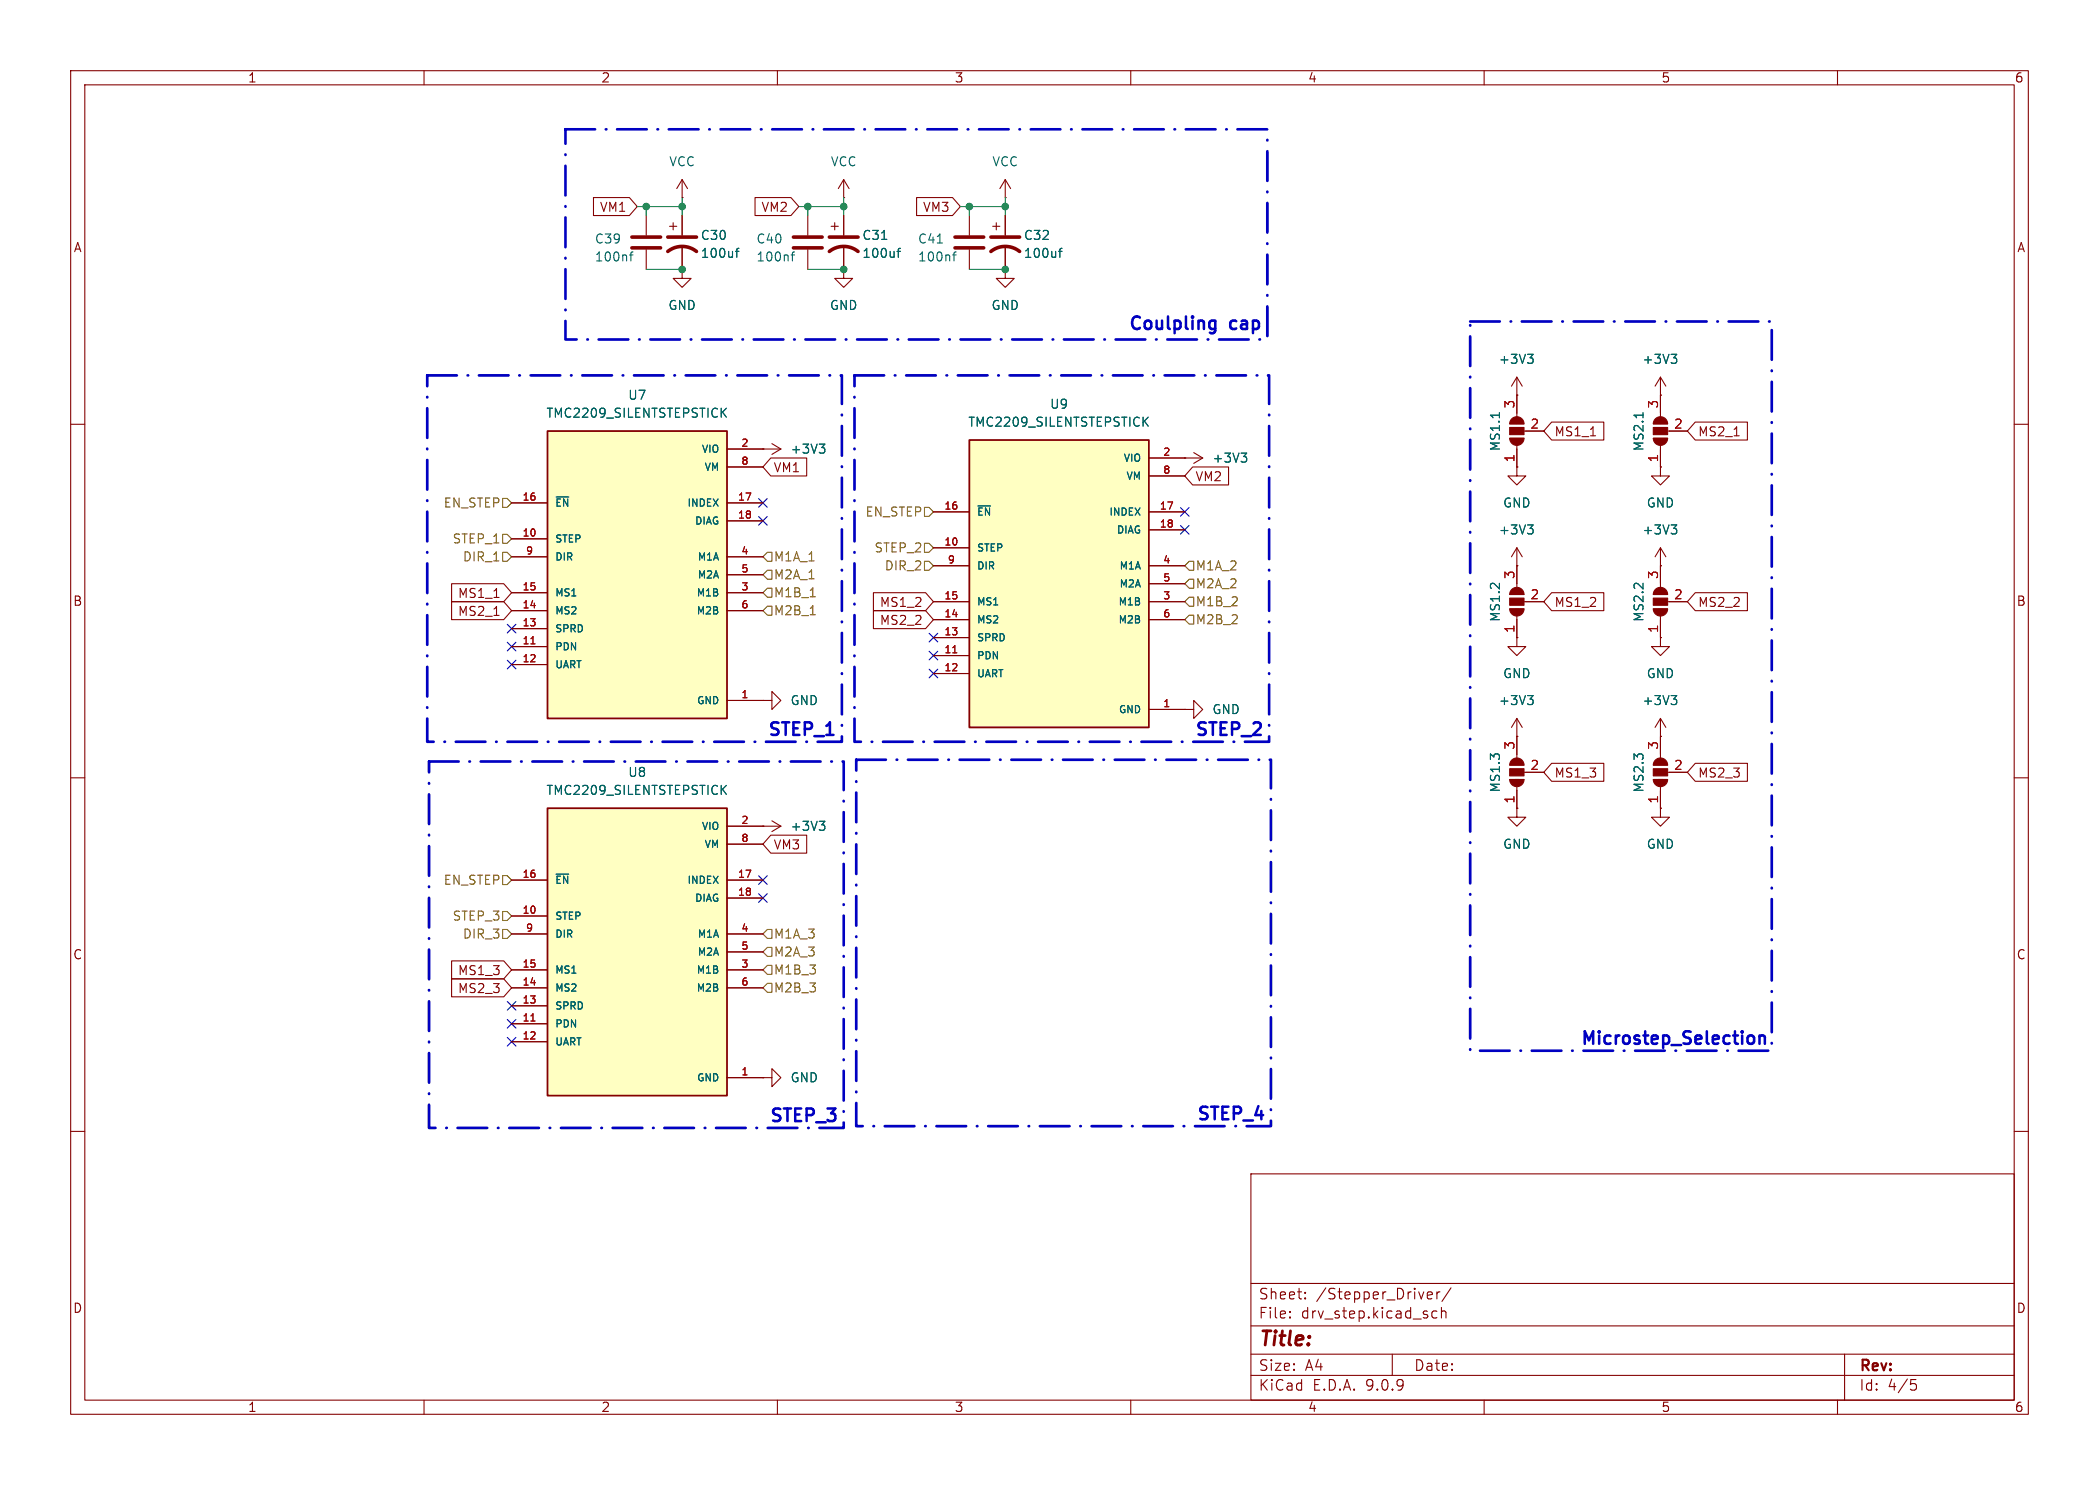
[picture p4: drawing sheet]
<svg xmlns="http://www.w3.org/2000/svg" width="297mm" height="210mm" viewBox="0 0 297 210" stroke-linecap="round" stroke-linejoin="round" font-family="sans-serif">
<g fill="none" stroke="#840000" stroke-width=".15">
<path d="M10 10h277v190h-277zM12 12h273v186h-273zM60 10v2M110 10v2M160 10v2M210 10v2M260 10v2M114.3 30.5v2.8M114.3 35.3v2.8M213.6 59.9h2M214.6 55.9h.1M214.6 53.3v5.6"/>
<path d="M214.6 53.3l-.7 1.3M214.6 53.3l.8 1.3M233.9 59.9h2.1M234.9 55.9h.1M234.9 53.3v5.6M234.9 53.3l-.7 1.3M234.9 53.3l.8 1.3M10 60h2M107.9 63.5h.1M107.9 63.5h2.6M109.2 62.7l1.3 .8M110.5 63.5l-1.3 .8"/>
<path d="M213.6 62h2M214.6 66v1.3h1.3l-1.3 1.3-1.2-1.3h1.2M214.6 66h.1M214.6 63v3M214.6 77.5v2.5M214.6 77.5l-.7 1.2M214.6 77.5l.8 1.2M215.6 61h2.8M233.9 62h2.1M234.9 66v1.3h1.3l-1.3 1.3-1.2-1.3h1.2M234.9 66h.1M234.9 63v3"/>
<path d="M234.9 77.5v2.5M234.9 77.5l-.7 1.2M234.9 77.5l.8 1.2M236 61h2.8M285 60h2M107.9 99.1h1.3v-1.3l1.3 1.3-1.3 1.2v-1.2M107.9 99.1h.1M214.6 80h.1M234.9 80h.1M10 110h2M107.9 116.8h.1M107.9 116.8h2.6"/>
<path d="M109.2 116.1l1.3 .7M110.5 116.8l-1.3 .8M285 110h2M10 160h2M177 166h108v32h-108zM285 160h2M60 198v2M110 198v2M160 198v2M177 194.5h108M177 191.5h108M177 187.5h108"/>
<path d="M177 181.5h108M182.5 186.3h.1l-.1 .1M182.5 186.3v.1M182.5 185.5v.1M182.5 185.5h.1l-.1 .1M184.7 183.6v.1M184.7 183.6h-.1l.1 .1M184.7 182.8v.1M184.7 182.8h-.1l.1 .1M197 191.5v3M202.2 182.7l.4 .1 .1 .3-.7 .1M202.6 183.6l-.4 .1"/>
<path d="M203.3 182.7v1M203.3 185.5l-.4-.1-.3 .3v.4l.1 .2 .2 .1 .4-.1M203.7 182.7l-.2 .1-.2 .2M204 185.5a.37 .37 0 0 1 .6 .1v.8M204 184.9v1.5M205.3 182.1l-1.3 2M210 198v2M260 198v2M261 191.5v6.5M270.4 195.1h.7M270.5 195.7h.4l.3 .3v.3l-.2 .2-.5 .1"/>
</g>
<path d="M112.3 35.1h4M112.3 33.5h4" fill="none" stroke="#840000" stroke-width=".51"/>
<g fill="none" stroke="#006464" stroke-width=".15">
<path d="M111.9 36.1h.5M112.4 35.6l-.2 .1-.1 .1v1.1M212.2 58.4v.7M216.1 50.1h.8l-.4 .5M216.7 50.6l.2 .2v.3l-.2 .3M232.5 58.4v.7M236.5 50.1h.7l-.4 .5M237 50.6l.2 .2v.3l-.2 .3M115.9 62.8h.8l-.4 .5M116.5 63.3l.2 .2v.3l-.2 .3M216.1 74.2h.8l-.4 .5M216.7 74.7l.2 .3v.3l-.2 .2"/>
<path d="M236.5 74.2h.7l-.4 .5M237 74.7l.2 .3v.3l-.2 .2M115.9 116.1h.8l-.4 .5M116.5 116.6l.2 .3v.3l-.2 .2"/>
</g>
<g fill="#840000" stroke="#840000" stroke-width=".15">
<path d="M213.6 62h2a1.02 1.02 0 0 1-1 1 1.02 1.02 0 0 1-1-1z"/>
<path d="M213.6 60.5h2v1h-2z"/>
<path d="M213.9 59.2a1.02 1.02 0 0 1 1.1-.2 1.02 1.02 0 0 1 .6 .9h-2l.1-.4z"/>
<path d="M233.9 62h2.1a1.02 1.02 0 0 1-1.1 1 1.02 1.02 0 0 1-1-1z"/>
<path d="M233.9 60.5h2.1v1h-2.1z"/>
<path d="M234.2 59.2a1.02 1.02 0 0 1 1.1-.2 1.02 1.02 0 0 1 .7 .9h-2.1l.1-.4z"/>
</g>
<path d="M77.5 61h25.4v40.6h-25.4z" fill="#ffffc2"/>
<path d="M77.5 61h25.4v40.6h-25.4z" fill="none" stroke="#840000" stroke-width=".25"/>
<g fill="none" stroke="#840000" stroke-width=".15">
<path d="M72.4 71.1h5.1M72.4 76.2h5.1M72.4 78.7h5.1M102.9 71.1h5M102.9 78.7h5M102.9 63.5h5M102.9 66h5M102.9 73.7h5M72.4 83.8h5.1M72.4 86.4h5.1M72.4 88.9h5.1M72.4 91.4h5.1"/>
<path d="M72.4 94h5.1M102.9 83.8h5M102.9 86.4h5M102.9 81.3h5M102.9 99.1h5"/>
</g>
<path d="M102.2 58.3l.6 .7M102.8 57.7l-.7 .8M78.7 70.3h1.8" fill="none" stroke="#006464" stroke-width=".15"/>
<path d="M75.1 91.1h.6" fill="none" stroke="#a90000" stroke-width=".15"/>
<path d="M137.2 62.2h25.4v40.7h-25.4z" fill="#ffffc2"/>
<path d="M137.2 62.2h25.4v40.7h-25.4z" fill="none" stroke="#840000" stroke-width=".25"/>
<g fill="none" stroke="#840000" stroke-width=".15">
<path d="M140.5 32h1M141 31.5v1M142.2 38.1v1.3h1.3l-1.3 1.2-1.2-1.2h1.2M142.2 38.1h.1M142.2 30.5v2.8M142.2 34.8v3.3M132.1 72.4h5.1M132.1 77.5h5.1M162.6 72.4h5M162.6 64.8h7.6M162.6 67.3h5M162.6 74.9h5"/>
<path d="M167.6 64.8h.1M168.9 64l1.3 .8M170.2 64.8l-1.3 .7M132.1 80h5.1M132.1 85.1h5.1M132.1 87.6h5.1M132.1 90.2h5.1M132.1 92.7h5.1M132.1 95.3h5.1M162.6 80h5M162.6 85.1h5M162.6 87.6h5"/>
<path d="M162.6 82.6h5M233.9 86.1h2.1M233.9 84.1h2.1M234.9 80v3.1M234.9 87.1v3.1M236 85.1h2.8M162.6 100.3h5M107.9 152.4h1.3v-1.3l1.3 1.3-1.3 1.3v-1.3M107.9 152.4h.1"/>
</g>
<path d="M149.8 35.5h.5M150.3 35.1l-.3 .1v.1v1.1M161.9 59.5l.6 .8M162.5 59l-.8 .7M138.4 71.6h1.8M175.6 64.1h.8l-.4 .5M176.2 64.6l.2 .2v.3l-.2 .2" fill="none" stroke="#006464" stroke-width=".15"/>
<path d="M134.8 92.3h.6" fill="none" stroke="#a90000" stroke-width=".15"/>
<g fill="#840000" stroke="#840000" stroke-width=".15">
<path d="M233.9 86.1h2.1a1.02 1.02 0 0 1-1.1 1 1.02 1.02 0 0 1-1-1z"/>
<path d="M233.9 84.6h2.1v1h-2.1z"/>
<path d="M234.2 83.4a1.02 1.02 0 0 1 1.1-.3 1.02 1.02 0 0 1 .7 1h-2.1l.1-.4z"/>
</g>
<path d="M140.2 35.6a3.3 3.3 0 0 1 4.1 0M140.2 33.5h4.1" fill="none" stroke="#840000" stroke-width=".51"/>
<path d="M77.5 114.3h25.4v40.6h-25.4z" fill="#ffffc2"/>
<path d="M77.5 114.3h25.4v40.6h-25.4z" fill="none" stroke="#840000" stroke-width=".25"/>
<g fill="none" stroke="#840000" stroke-width=".15">
<path d="M84 27.9h5.1l1.1 1.3-1.1 1.3h-5.1zM91.4 30.5v2.8M91.4 35.3v2.8M94.7 32h1.1M95.2 31.5v1M96.5 27.9h.1M96.5 38.1v1.3h1.3l-1.3 1.2-1.3-1.2h1.3M96.5 38.1h.1M96.5 25.4v2.5M96.5 30.5v2.8M96.5 34.8v3.3M96.5 25.4l-.7 1.3"/>
<path d="M96.5 25.4l.8 1.3M106.8 27.9h5.1l1.1 1.3-1.1 1.3h-5.1zM117.6 32h1M118.1 31.5v1M119.4 27.9h.1M119.4 38.1v1.3h1.2l-1.2 1.2-1.3-1.2h1.3M119.4 38.1h.1M119.4 25.4v2.5M119.4 30.5v2.8M119.4 34.8v3.3M119.4 25.4l-.8 1.3M119.4 25.4l.7 1.3"/>
<path d="M129.7 27.9h5.1l1.1 1.3-1.1 1.3h-5.1zM137.2 30.5v2.8M137.2 35.3v2.8M142.2 27.9h.1M142.2 38.1h.1M142.2 25.4l-.7 1.3M142.2 25.4l.8 1.3M142.2 25.4v2.5M142.2 30.5v2.8M142.2 34.8v3.3M214.6 55.9h.1M214.6 55.9v2.5"/>
<path d="M219.6 59.7h7.3v2.5h-7.3l-1.2-1.2zM234.9 55.9h.1M234.9 55.9v2.5M239.9 59.7h7.4v2.5h-7.4l-1.1-1.2zM72.4 71.1h5.1M72.4 76.2h5.1M72.4 78.7h5.1M102.9 71.1h5M102.9 78.7h5M102.9 63.5h5M102.9 66h5M102.9 73.7h5"/>
<path d="M107.9 63.5h.1M109.1 64.8h5v2.5h-5l-1.2-1.3zM132.1 72.4h5.1M132.1 77.5h5.1M162.6 72.4h5M162.6 64.8h5M162.6 67.3h5M162.6 74.9h5M167.6 64.8h.1M168.8 66h5v2.6h-5l-1.2-1.3zM214.6 66h.1M214.6 63.5v2.5"/>
<path d="M215.9 61h2.5M225 61.6h.8M234.9 66h.1M234.9 63.5v2.5M236.2 61h2.6M245.4 61.6h.7M63.9 85.1h7.4l1.1 1.3-1.1 1.2h-7.4zM63.9 82.5h7.4l1.1 1.3-1.1 1.3h-7.4zM69.9 87h.7M69.9 84.5h.7M72.4 83.8h5.1M72.4 86.4h5.1"/>
<path d="M72.4 88.9h5.1M72.4 91.4h5.1M72.4 94h5.1M102.9 83.8h5M102.9 86.4h5M102.9 81.3h5M102.9 99.1h5M107.9 99.1h.1M123.6 86.4h7.4l1.1 1.2-1.1 1.3h-7.4zM123.6 83.8h7.4l1.1 1.3-1.1 1.3h-7.4zM132.1 85.1h5.1M132.1 80h5.1"/>
<path d="M132.1 87.6h5.1M132.1 90.2h5.1M132.1 92.7h5.1M132.1 95.3h5.1M162.6 85.1h5M162.6 80h5M162.6 87.6h5M162.6 82.6h5M213.6 86.1h2M213.6 84.1h2M214.6 90.2v1.2h1.3l-1.3 1.3-1.2-1.3h1.2M214.6 90.2h.1"/>
<path d="M214.6 80h.1M214.6 80v3.1M214.6 87.1v3.1M215.6 85.1h2.8M219.6 83.8h7.3v2.6h-7.3l-1.2-1.3zM234.9 90.2v1.2h1.3l-1.3 1.3-1.2-1.3h1.2M234.9 90.2h.1M234.9 80h.1M234.9 80v2.6M234.9 87.6v2.6M236.2 85.1h2.6M239.9 83.8h7.4v2.6h-7.4l-1.1-1.3z"/>
<path d="M102.9 116.8h5M102.9 119.4h5M107.9 116.8h.1M109.1 118.1h5v2.6h-5l-1.2-1.3zM162.6 100.3h5M167.6 100.3h1.3v-1.2l1.3 1.2-1.3 1.3v-1.3M167.6 100.3h.1M213.6 110.2h2M213.6 108.2h2M214.6 114.3v1.3h1.3l-1.3 1.2-1.2-1.2h1.2M214.6 114.3h.1M214.6 104.1h.1"/>
<path d="M214.6 101.6v5.6M214.6 111.3v3M214.6 101.6l-.7 1.3M214.6 101.6l.8 1.3M215.6 109.2h2.8M219.6 107.9h7.3v2.6h-7.3l-1.2-1.3zM233.9 110.2h2.1M233.9 108.2h2.1M234.9 114.3v1.3h1.3l-1.3 1.2-1.2-1.2h1.2M234.9 114.3h.1M234.9 104.1h.1M234.9 101.6v5.6"/>
<path d="M234.9 111.3v3M234.9 101.6l-.7 1.3M234.9 101.6l.8 1.3M236 109.2h2.8M239.9 107.9h7.4v2.6h-7.4l-1.1-1.3zM63.9 135.9h7.4l1.1 1.3-1.1 1.2h-7.4zM63.9 138.4h7.4l1.1 1.3-1.1 1.3h-7.4zM72.4 124.5h5.1M72.4 129.5h5.1M72.4 132.1h5.1M72.4 137.2h5.1M72.4 139.7h5.1"/>
<path d="M102.9 124.5h5M102.9 132.1h5M102.9 137.2h5M102.9 139.7h5M102.9 127h5M102.9 134.6h5M72.4 142.2h5.1M72.4 144.8h5.1M72.4 147.3h5.1M102.9 152.4h5M107.9 152.4h.1"/>
</g>
<g fill="none" stroke="#006464" stroke-width=".15">
<path d="M89.1 36.1h.5M89.6 35.6l-.3 .1v.1v1.1M104.1 35.5h.5M104.6 35.1l-.3 .1v.1v1.1M124.8 33.9h.7M126.9 35.5h.5M127.4 35.1l-.2 .1-.1 .1v1.1M132.6 34.4h.8M134.8 36.1h.5M135.3 35.6l-.3 .1v.1v1.1M149.8 35.5h.5M150.3 35.1l-.3 .1v.1v1.1"/>
<path d="M102.2 58.3l.6 .7M102.8 57.7l-.7 .8M161.9 59.5l.6 .8M162.5 59l-.8 .7M212.2 58.4v.7M216.1 50.1h.8l-.4 .5M216.7 50.6l.2 .2v.3l-.2 .3M232.5 58.4v.7M236.5 50.1h.7l-.4 .5M237 50.6l.2 .2v.3l-.2 .3M78.7 70.3h1.8M115.9 62.8h.8l-.4 .5"/>
<path d="M116.5 63.3l.2 .2v.3l-.2 .3M138.4 71.6h1.8M175.6 64.1h.8l-.4 .5M176.2 64.6l.2 .2v.3l-.2 .2M216.1 74.2h.8l-.4 .5M216.7 74.7l.2 .3v.3l-.2 .2M236.5 74.2h.7l-.4 .5M237 74.7l.2 .3v.3l-.2 .2M216.1 98.4h.8l-.4 .5M216.7 98.9l.2 .2v.3l-.2 .2M236.5 98.4h.7l-.4 .5M237 98.9l.2 .2v.3l-.2 .2"/>
<path d="M102.2 111.6l.6 .7M102.8 111.1l-.7 .7M115.9 116.1h.8l-.4 .5M116.5 116.6l.2 .3v.3l-.2 .2M78.7 123.6h1.8"/>
</g>
<path d="M75.1 91.1h.6M134.8 92.3h.6M75.1 144.4h.6" fill="none" stroke="#a90000" stroke-width=".15"/>
<g fill="#840000" stroke="#840000" stroke-width=".15">
<path d="M213.6 110.2h2a1.02 1.02 0 0 1-1 1 1.02 1.02 0 0 1-1-1z"/>
<path d="M213.6 108.7h2v1h-2z"/>
<path d="M213.9 107.5a1.02 1.02 0 0 1 1.1-.2 1.02 1.02 0 0 1 .6 .9h-2l.1-.4z"/>
<path d="M213.6 86.1h2a1.02 1.02 0 0 1-1 1 1.02 1.02 0 0 1-1-1z"/>
<path d="M213.6 84.6h2v1h-2z"/>
<path d="M213.9 83.4a1.02 1.02 0 0 1 1.1-.3 1.02 1.02 0 0 1 .6 1h-2l.1-.4z"/>
<path d="M233.9 110.2h2.1a1.02 1.02 0 0 1-1.1 1 1.02 1.02 0 0 1-1-1z"/>
<path d="M233.9 108.7h2.1v1h-2.1z"/>
<path d="M234.2 107.5a1.02 1.02 0 0 1 1.1-.2 1.02 1.02 0 0 1 .7 .9h-2.1l.1-.4z"/>
</g>
<path d="M89.4 33.5h4.1M89.4 35.1h4.1M94.5 35.6a3.3 3.3 0 0 1 4.1 0M94.5 33.5h4.1M117.3 35.6a3.3 3.3 0 0 1 4.1 0M117.3 33.5h4.1M135.1 33.5h4.1M135.1 35.1h4.1" fill="none" stroke="#840000" stroke-width=".51"/>
<g fill="none" stroke="#725600" stroke-width=".15">
<path d="M71.1 75.6h.7l.6 .6-.6 .6h-.7zM71.1 70.5h.7l.6 .6-.6 .7h-.7zM71.1 78.1h.7l.6 .6-.6 .7h-.7zM108.6 78.1h.6v1.3h-.6l-.7-.7zM130.8 76.8h.6l.7 .7-.7 .6h-.6zM130.8 71.8h.6l.7 .6-.7 .6h-.6zM130.8 79.4h.6l.7 .6-.7 .6h-.6zM168.3 79.4h.6v1.2h-.6l-.7-.6zM107.9 81.3l.7-.7h.6v1.3h-.6zM107.9 86.4l.7-.7h.6v1.3h-.6zM108.6 83.2h.6v1.3h-.6l-.7-.7zM114.7 84.4h.7"/>
<path d="M114.7 86.9h.7M168.3 87h.6v1.3h-.6l-.7-.7zM168.3 81.9h.6v1.3h-.6l-.7-.6zM168.3 84.5h.6v1.2h-.6l-.7-.6zM71.1 131.4h.7l.6 .7-.6 .6h-.7zM71.1 123.8h.7l.6 .7-.6 .6h-.7zM71.1 128.9h.7l.6 .6-.6 .7h-.7zM107.9 139.7l.7-.6h.6v1.2h-.6zM107.9 134.6l.7-.6h.6v1.3h-.6zM108.6 136.5h.6v1.3h-.6l-.7-.6zM108.6 131.4h.6v1.3h-.6l-.7-.6z"/>
</g>
<path d="M90.2 29.2h6.3M91.4 29.2v1.3M91.4 38.1h5.1M96.5 27.9v2.6M113 29.2h6.4M114.3 29.2v1.3M114.3 38.1h5.1M119.4 27.9v2.6M135.9 29.2h6.3M137.2 29.2v1.3M137.2 38.1h5M142.2 27.9v2.6" fill="none" stroke="#009600" stroke-width=".15"/>
<g fill="none" stroke="#000084" stroke-width=".15">
<path d="M107.3 70.5l1.3 1.2M107.3 73.1l1.3 1.2M108.6 70.5l-1.3 1.2M108.6 73.1l-1.3 1.2M167 74.3l1.2 1.2M167 71.8l1.2 1.2M168.2 74.3l-1.2 1.2M168.2 71.8l-1.2 1.2M71.8 93.4l1.2 1.2M71.8 88.3l1.2 1.2M71.8 90.8l1.2 1.2M73 93.4l-1.2 1.2"/>
<path d="M73 88.3l-1.2 1.2M73 90.8l-1.2 1.2M131.5 92.1l1.2 1.2M131.5 89.6l1.2 1.2M131.5 94.6l1.2 1.3M132.7 92.1l-1.2 1.2M132.7 89.6l-1.2 1.2M132.7 94.6l-1.2 1.3M107.3 123.9l1.3 1.2M107.3 126.4l1.3 1.2M108.6 123.9l-1.3 1.2M108.6 126.4l-1.3 1.2"/>
<path d="M71.8 141.6l1.2 1.2M71.8 144.2l1.2 1.2M71.8 146.7l1.2 1.2M73 141.6l-1.2 1.2M73 144.2l-1.2 1.2M73 146.7l-1.2 1.2"/>
</g>
<path d="M171.4 45.3l.6 .1M172 45.3v1.5l-.4 .3M172 46.4l-.6 .1M249 146.4v1.2M249 146.6a.44 .44 0 0 1 .7 .1v.9" fill="none" stroke="#0000c2" stroke-width=".36"/>
<path d="M80 18.3h99.3v29.7h-99.3zM60.5 53.1h58.6v51.8h-58.6zM120.9 53.1h58.7v51.8h-58.7zM208 45.5h42.7v103.1h-42.7zM60.7 107.7h58.7v51.8h-58.7zM121.2 107.4h58.6v51.9h-58.6z" fill="none" stroke="#0000c2" stroke-width=".38" stroke-dasharray="4.2 1.5 .1 1.5"/>
<g fill="#009600" stroke="#009600" stroke-width=".15">
<circle cx="114.3" cy="29.2" r=".46"/>
<circle cx="96.5" cy="29.2" r=".46"/>
<circle cx="119.4" cy="29.2" r=".46"/>
<circle cx="119.4" cy="38.1" r=".46"/>
<circle cx="96.5" cy="38.1" r=".46"/>
<circle cx="91.4" cy="29.2" r=".46"/>
<circle cx="142.2" cy="29.2" r=".46"/>
<circle cx="137.2" cy="29.2" r=".46"/>
<circle cx="142.2" cy="38.1" r=".46"/>
</g>
<text font-size="2.8" fill="#840000" x="178" y="190.9">Title:</text>
<g font-size="2.5" fill="#0000c2">
<text x="159.5" y="47.1">Coulpling</text>
<text x="174.1" y="47.1">cap</text>
<text x="108.4" y="104.6">STEP_1</text>
<text x="168.9" y="104.6">STEP_2</text>
<text x="223.5" y="148.2">Microstep_Selection</text>
<text x="108.7" y="159.2">STEP_3</text>
<text x="169.1" y="158.9">STEP_4</text>
</g>
<g font-size="2.1" fill="#840000">
<text x="178" y="184">Sheet:</text>
<text x="186.2" y="184">/Stepper_Driver/</text>
<text x="178" y="186.7">File:</text>
<text x="184.1" y="186.7">drv_step.kicad_sch</text>
<text x="178" y="196.9">KiCad</text>
<text x="178" y="194.1">Size:</text>
<text x="184.7" y="194.1">A4</text>
<text x="185.7" y="196.9">E.D.A.</text>
<text x="193.3" y="196.9">9.0.9</text>
<text x="200" y="194.1">Date:</text>
<text x="263" y="194.3">Rev:</text>
<text x="263" y="196.9">Id:</text>
<text x="267.1" y="196.9">4/5</text>
</g>
<g font-size="1.8" fill="#840000">
<text x="35" y="11.9">1</text>
<text x="85" y="11.9">2</text>
<text x="135" y="11.9">3</text>
<text x="185" y="11.9">4</text>
<text x="235" y="11.9">5</text>
<text x="285" y="11.9">6</text>
<text x="10.3" y="35.9">A</text>
<text x="84.8" y="30.2">VM1</text>
<text x="107.6" y="30.2">VM2</text>
<text x="130.5" y="30.2">VM3</text>
<text x="285.3" y="35.9">A</text>
<text x="219.9" y="61.9">MS1_1</text>
<text x="240.2" y="61.9">MS2_1</text>
<text x="109.4" y="67">VM1</text>
<text x="169.1" y="68.3">VM2</text>
<text x="10.3" y="85.9">B</text>
<text x="64.7" y="87.3">MS2_1</text>
<text x="64.7" y="84.8">MS1_1</text>
<text x="124.4" y="88.6">MS2_2</text>
<text x="124.4" y="86">MS1_2</text>
<text x="219.9" y="86">MS1_2</text>
<text x="240.2" y="86">MS2_2</text>
<text x="285.3" y="85.9">B</text>
<text x="219.9" y="110.2">MS1_3</text>
<text x="240.2" y="110.2">MS2_3</text>
<text x="109.4" y="120.3">VM3</text>
<text x="10.3" y="135.9">C</text>
<text x="285.3" y="135.9">C</text>
<text x="64.7" y="138.1">MS1_3</text>
<text x="64.7" y="140.7">MS2_3</text>
<text x="10.3" y="185.9">D</text>
<text x="285.3" y="185.9">D</text>
<text x="35" y="199.9">1</text>
<text x="85" y="199.9">2</text>
<text x="135" y="199.9">3</text>
<text x="185" y="199.9">4</text>
<text x="235" y="199.9">5</text>
<text x="285" y="199.9">6</text>
</g>
<g font-size="1.8" fill="#006464">
<text x="94.6" y="23.7">VCC</text>
<text x="117.5" y="23.7">VCC</text>
<text x="140.3" y="23.7">VCC</text>
<text x="84.1" y="34.6">C39</text>
<text x="99.1" y="34.1">C30</text>
<text x="106.9" y="34.6">C40</text>
<text x="121.9" y="34.1">C31</text>
<text x="129.8" y="34.6">C41</text>
<text x="144.8" y="34.1">C32</text>
<text x="84.1" y="37.2">100nf</text>
<text x="99.1" y="36.7">100uf</text>
<text x="106.9" y="37.2">100nf</text>
<text x="121.9" y="36.7">100uf</text>
<text x="129.8" y="37.2">100nf</text>
<text x="144.8" y="36.7">100uf</text>
<text x="94.5" y="44">GND</text>
<text x="117.3" y="44">GND</text>
<text x="140.2" y="44">GND</text>
<text x="212" y="51.7">+3V3</text>
<text x="232.3" y="51.7">+3V3</text>
<text x="77.2" y="59.3">TMC2209_SILENTSTEPSTICK</text>
<text x="88.8" y="56.7">U7</text>
<text x="148.5" y="58">U9</text>
<text x="111.8" y="64.4">+3V3</text>
<text x="136.9" y="60.6">TMC2209_SILENTSTEPSTICK</text>
<text x="171.5" y="65.6">+3V3</text>
<text x="212.4" y="63.9" transform="rotate(-90 212.4 63.9)">MS1.1</text>
<text x="232.8" y="63.9" transform="rotate(-90 232.8 63.9)">MS2.1</text>
<text x="212.6" y="72">GND</text>
<text x="232.9" y="72">GND</text>
<text x="212" y="75.8">+3V3</text>
<text x="232.3" y="75.8">+3V3</text>
<text x="212.4" y="88" transform="rotate(-90 212.4 88)">MS1.2</text>
<text x="232.8" y="88" transform="rotate(-90 232.8 88)">MS2.2</text>
<text x="111.8" y="99.9">GND</text>
<text x="171.5" y="101.2">GND</text>
<text x="212" y="99.9">+3V3</text>
<text x="212.6" y="96.1">GND</text>
<text x="232.3" y="99.9">+3V3</text>
<text x="232.9" y="96.1">GND</text>
<text x="77.2" y="112.6">TMC2209_SILENTSTEPSTICK</text>
<text x="88.8" y="110.1">U8</text>
<text x="212.4" y="112.2" transform="rotate(-90 212.4 112.2)">MS1.3</text>
<text x="232.8" y="112.2" transform="rotate(-90 232.8 112.2)">MS2.3</text>
<text x="111.8" y="117.7">+3V3</text>
<text x="212.6" y="120.2">GND</text>
<text x="232.9" y="120.2">GND</text>
<text x="111.8" y="153.3">GND</text>
</g>
<g font-size="1.8" fill="#a90000">
<text x="214.4" y="57.9" transform="rotate(-90 214.4 57.9)">3</text>
<text x="234.7" y="57.9" transform="rotate(-90 234.7 57.9)">3</text>
<text x="214.4" y="65.5" transform="rotate(-90 214.4 65.5)">1</text>
<text x="216.5" y="60.7">2</text>
<text x="234.7" y="65.5" transform="rotate(-90 234.7 65.5)">1</text>
<text x="236.8" y="60.7">2</text>
<text x="214.4" y="82" transform="rotate(-90 214.4 82)">3</text>
<text x="234.7" y="82" transform="rotate(-90 234.7 82)">3</text>
<text x="214.4" y="89.6" transform="rotate(-90 214.4 89.6)">1</text>
<text x="216.5" y="84.8">2</text>
<text x="234.7" y="89.6" transform="rotate(-90 234.7 89.6)">1</text>
<text x="236.8" y="84.8">2</text>
<text x="214.4" y="106.1" transform="rotate(-90 214.4 106.1)">3</text>
<text x="234.7" y="106.1" transform="rotate(-90 234.7 106.1)">3</text>
<text x="214.4" y="113.7" transform="rotate(-90 214.4 113.7)">1</text>
<text x="216.5" y="109">2</text>
<text x="234.7" y="113.7" transform="rotate(-90 234.7 113.7)">1</text>
<text x="236.8" y="109">2</text>
</g>
<g font-size="1.8" fill="#725600">
<text x="62.7" y="72">EN_STEP</text>
<text x="64" y="77.1">STEP_1</text>
<text x="122.4" y="73.3">EN_STEP</text>
<text x="65.4" y="79.6">DIR_1</text>
<text x="109.4" y="79.6">M1A_1</text>
<text x="109.4" y="82.1">M2A_1</text>
<text x="123.6" y="78.3">STEP_2</text>
<text x="125.1" y="80.9">DIR_2</text>
<text x="169.1" y="80.9">M1A_2</text>
<text x="169.1" y="83.4">M2A_2</text>
<text x="109.4" y="84.7">M1B_1</text>
<text x="109.4" y="87.2">M2B_1</text>
<text x="169.1" y="88.5">M2B_2</text>
<text x="169.1" y="86">M1B_2</text>
<text x="62.7" y="125.3">EN_STEP</text>
<text x="64" y="130.4">STEP_3</text>
<text x="65.4" y="132.9">DIR_3</text>
<text x="109.4" y="135.5">M2A_3</text>
<text x="109.4" y="132.9">M1A_3</text>
<text x="109.4" y="140.6">M2B_3</text>
<text x="109.4" y="138">M1B_3</text>
</g>
<g font-size="1.4" fill="#006464">
<text x="99.2" y="64.2">VIO</text>
<text x="158.9" y="65.5">VIO</text>
<text x="78.5" y="71.9">~{EN}</text>
<text x="97.1" y="71.9">INDEX</text>
<text x="99.6" y="66.8">VM</text>
<text x="159.3" y="68">VM</text>
<text x="78.5" y="76.9">STEP</text>
<text x="98.2" y="74.4">DIAG</text>
<text x="138.2" y="73.1">~{EN}</text>
<text x="156.8" y="73.1">INDEX</text>
<text x="157.9" y="75.7">DIAG</text>
<text x="78.5" y="79.5">DIR</text>
<text x="98.6" y="79.5">M1A</text>
<text x="98.6" y="82">M2A</text>
<text x="138.2" y="78.2">STEP</text>
<text x="138.2" y="80.7">DIR</text>
<text x="158.3" y="80.7">M1A</text>
<text x="158.3" y="83.3">M2A</text>
<text x="78.5" y="84.6">MS1</text>
<text x="78.5" y="87.1">MS2</text>
<text x="78.5" y="89.6">SPRD</text>
<text x="98.5" y="84.6">M1B</text>
<text x="98.5" y="87.1">M2B</text>
<text x="138.2" y="85.8">MS1</text>
<text x="138.2" y="88.4">MS2</text>
<text x="158.1" y="85.8">M1B</text>
<text x="158.1" y="88.4">M2B</text>
<text x="78.5" y="92.2">PDN</text>
<text x="78.5" y="94.7">UART</text>
<text x="138.2" y="90.9">SPRD</text>
<text x="138.2" y="93.4">PDN</text>
<text x="138.2" y="96">UART</text>
<text x="98.5" y="99.8">GND</text>
<text x="158.2" y="101.1">GND</text>
<text x="99.2" y="117.6">VIO</text>
<text x="78.5" y="125.2">~{EN}</text>
<text x="97.1" y="125.2">INDEX</text>
<text x="99.6" y="120.1">VM</text>
<text x="78.5" y="130.3">STEP</text>
<text x="98.2" y="127.7">DIAG</text>
<text x="78.5" y="132.8">DIR</text>
<text x="78.5" y="137.9">MS1</text>
<text x="98.5" y="137.9">M1B</text>
<text x="98.6" y="132.8">M1A</text>
<text x="98.6" y="135.4">M2A</text>
<text x="78.5" y="140.4">MS2</text>
<text x="78.5" y="143">SPRD</text>
<text x="98.5" y="140.4">M2B</text>
<text x="78.5" y="145.5">PDN</text>
<text x="78.5" y="148.1">UART</text>
<text x="98.5" y="153.1">GND</text>
</g>
<g font-size="1.4" fill="#a90000">
<text x="104.8" y="63.2">2</text>
<text x="104.8" y="65.8">8</text>
<text x="164.5" y="64.5">2</text>
<text x="73.8" y="70.9">16</text>
<text x="104.3" y="70.9">17</text>
<text x="164.5" y="67.1">8</text>
<text x="73.8" y="75.9">10</text>
<text x="104.3" y="73.4">18</text>
<text x="133.5" y="72.1">16</text>
<text x="133.5" y="77.2">10</text>
<text x="164" y="72.1">17</text>
<text x="164" y="74.7">18</text>
<text x="73.8" y="83.6">15</text>
<text x="74.3" y="78.5">9</text>
<text x="104.8" y="78.5">4</text>
<text x="104.8" y="81">5</text>
<text x="104.8" y="83.6">3</text>
<text x="134" y="79.8">9</text>
<text x="164.5" y="79.8">4</text>
<text x="164.5" y="82.3">5</text>
<text x="73.8" y="86.1">14</text>
<text x="73.8" y="88.6">13</text>
<text x="104.8" y="86.1">6</text>
<text x="133.5" y="84.8">15</text>
<text x="133.5" y="87.4">14</text>
<text x="133.5" y="89.9">13</text>
<text x="164.5" y="84.8">3</text>
<text x="164.5" y="87.4">6</text>
<text x="73.8" y="91.2">11</text>
<text x="73.8" y="93.7">12</text>
<text x="133.5" y="92.5">11</text>
<text x="133.5" y="95">12</text>
<text x="104.8" y="98.8">1</text>
<text x="164.5" y="100.1">1</text>
<text x="104.8" y="116.6">2</text>
<text x="104.8" y="119.1">8</text>
<text x="73.8" y="124.2">16</text>
<text x="104.3" y="124.2">17</text>
<text x="73.8" y="129.3">10</text>
<text x="74.3" y="131.8">9</text>
<text x="104.3" y="126.7">18</text>
<text x="104.8" y="131.8">4</text>
<text x="73.8" y="136.9">15</text>
<text x="104.8" y="134.4">5</text>
<text x="104.8" y="136.9">3</text>
<text x="73.8" y="139.4">14</text>
<text x="73.8" y="142">13</text>
<text x="104.8" y="139.4">6</text>
<text x="73.8" y="144.5">11</text>
<text x="73.8" y="147.1">12</text>
<text x="104.8" y="152.1">1</text>
</g>
</svg>
